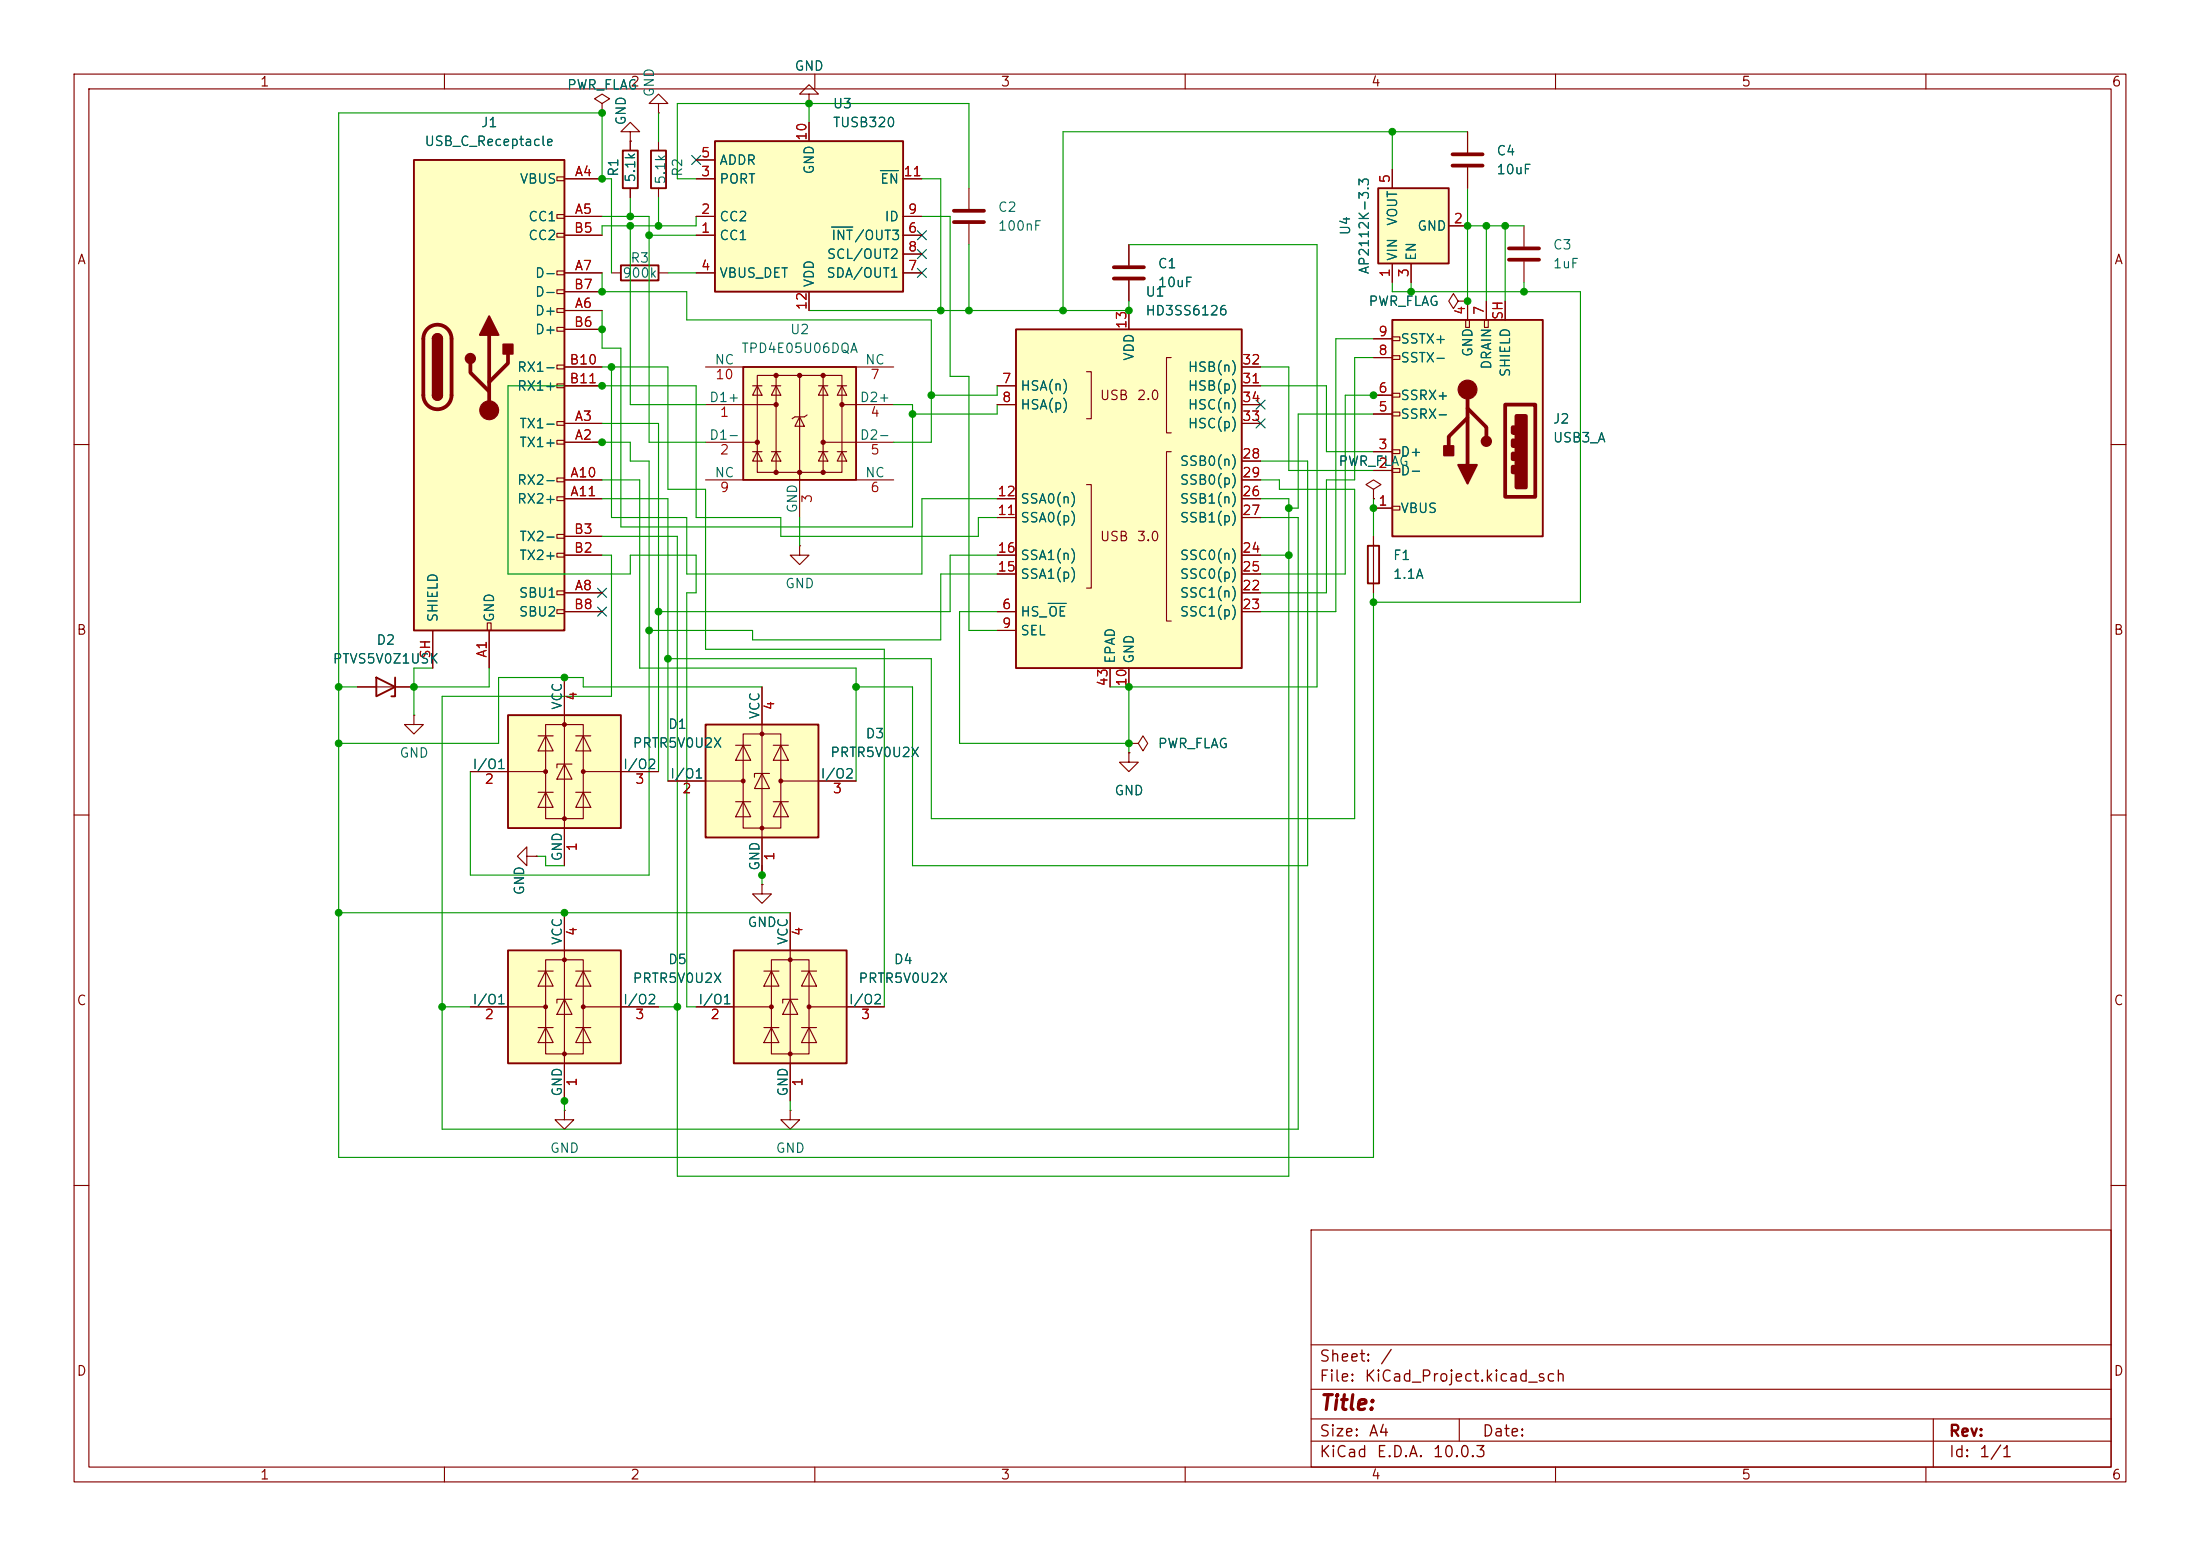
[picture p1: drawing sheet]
<svg xmlns="http://www.w3.org/2000/svg" width="297mm" height="210mm" viewBox="0 0 297 210" stroke-linecap="round" stroke-linejoin="round" font-family="sans-serif">
<g fill="none" stroke="#840000" stroke-width=".15">
<path d="M10 10h277v190h-277zM12 12h273v186h-273zM60 10v2M110 10v2M160 10v2M210 10v2M260 10v2M10 60h2M285 60h2M10 110h2M285 110h2M10 160h2"/>
<path d="M177 166h108v32h-108zM285 160h2M60 198v2M110 198v2M160 198v2M177 194.5h108M177 191.5h108M177 187.5h108M177 181.5h108M197 191.5v3M210 198v2M260 198v2"/>
<path d="M261 191.5v6.5"/>
</g>
<path d="M137.2 44.5h30.4v45.7h-30.4z" fill="#ffffc2"/>
<g fill="none" stroke="#840000" stroke-width=".15">
<path d="M134.6 52.1h2.6M134.6 54.6h2.6M146.7 50.2h.6v6.3h-.6M152.4 41.9v2.6M158.1 48.3h-.6v10.1h.6M167.6 52.1h2.6M167.6 54.6h2.6M167.6 49.5h2.6M167.6 57.2h2.6M134.6 69.9h2.6M134.6 67.3h2.6M134.6 77.5h2.6"/>
<path d="M134.6 74.9h2.6M146.7 65.4h.6v14h-.6M158.1 61h-.6v22.8h.6M167.6 69.9h2.6M167.6 67.3h2.6M167.6 77.5h2.6M167.6 74.9h2.6M167.6 62.2h2.6M167.6 64.8h2.6M134.6 82.6h2.6M134.6 85.1h2.6M149.9 90.2v2.5"/>
<path d="M152.4 90.2v2.5M167.6 82.6h2.6M167.6 80h2.6M152.4 100.3h1.3l.6-1 .6 1-.6 1-.6-1M152.4 100.3h.1"/>
</g>
<path d="M137.2 44.5h30.4v45.7h-30.4z" fill="none" stroke="#840000" stroke-width=".25"/>
<path d="M141.5 81.4h2.4" fill="none" stroke="#006464" stroke-width=".15"/>
<path d="M68.6 128.3h15.2v15.2h-15.2z" fill="#ffffc2"/>
<path d="M68.6 128.3h15.2v15.2h-15.2z" fill="none" stroke="#840000" stroke-width=".25"/>
<g fill="none" stroke="#840000" stroke-width=".15">
<path d="M63.5 135.9h10.2M72.6 131.1h2.1M72.6 138.7h2.1M73.7 129.5h5v12.7h-5zM73.7 131.1l1 2h-2.1zM73.7 138.7l1 2h-2.1zM76.2 134.9l1 2h-2zM76.2 123.2v25.4M77.2 134.9h-2v.5M77.7 131.1h2.1M77.7 138.7h2.1M78.7 131.1l1.1 2h-2.1z"/>
<path d="M78.7 138.7l1.1 2h-2.1zM78.7 135.9h10.2"/>
</g>
<g fill="#840000" stroke="#840000" stroke-width=".15">
<circle cx="73.7" cy="135.9" r=".25"/>
<circle cx="76.2" cy="129.5" r=".25"/>
<circle cx="76.2" cy="142.2" r=".25"/>
<circle cx="78.7" cy="135.9" r=".25"/>
</g>
<path d="M95.2 97.8h15.3v15.2h-15.3z" fill="#ffffc2"/>
<path d="M95.2 97.8h15.3v15.2h-15.3z" fill="none" stroke="#840000" stroke-width=".25"/>
<g fill="none" stroke="#840000" stroke-width=".15">
<path d="M198.1 17.8v2.8M198.1 22.6v2.8M185.4 66l1-.6-1-.6-1 .6 1 .6v1.3M185.4 67.3h.1M100.3 99.1h5.1v12.7h-5.1zM102.9 92.7v25.4M90.2 105.4h10.1M99.3 100.6h2M99.3 108.2h2M100.3 100.6l1 2h-2zM100.3 108.2l1 2h-2zM102.9 104.4l1 2h-2z"/>
<path d="M103.9 104.4h-2v.5M104.4 100.6h2M104.4 108.2h2M105.4 100.6l1 2h-2zM105.4 108.2l1 2h-2zM105.4 105.4h10.2M76.2 149.9v1.2h1.3l-1.3 1.3-1.3-1.3h1.3M76.2 149.9h.1"/>
</g>
<g fill="#840000" stroke="#840000" stroke-width=".15">
<circle cx="100.3" cy="105.4" r=".25"/>
<circle cx="102.9" cy="99.1" r=".25"/>
<circle cx="102.9" cy="111.8" r=".25"/>
<circle cx="105.4" cy="105.4" r=".25"/>
</g>
<path d="M196.1 20.8h4.1M196.1 22.4h4.1" fill="none" stroke="#840000" stroke-width=".51"/>
<path d="M100.3 49.5h15.3v15.3h-15.3z" fill="#ffffc2"/>
<g fill="none" stroke="#840000" stroke-width=".15">
<path d="M85.1 19.1v1.2M88.9 19.1v1.2M82.5 36.8h1.3M85.1 25.4v1.3M88.9 25.4v1.3M88.9 36.8h1.3M130.8 25.4v2.8M130.8 30.2v2.8M205.7 30.5v2.8M205.7 35.3v2.8M95.2 54.6h9.6M95.2 59.7h7"/>
<path d="M95.2 49.5h5.1M101.6 52.1h1.3M102.2 50.7h11.5v13.1h-11.5zM102.2 52.1l.7 1.2h-1.3zM104.1 52.1h1.3M104.8 52.1l.6 1.2h-1.3zM104.8 50.7v13.1M107.9 56.3l.7 1.2h-1.3zM107.9 50.7v19.2M109 56l-.4 .3h-1.3l-.4 .2M110.5 52.1h1.3M111.1 52.1l.7 1.2h-1.3z"/>
<path d="M111.1 50.7v13.1M111.1 59.7h9.5M113 52.1h1.3M113.7 52.1l.6 1.2h-1.3zM113.7 54.6h6.9M115.6 49.5h5M196.8 40.6l-.6-1-.6 1 .6 1.1 .6-1.1h1.3M198.1 40.6h.1M95.2 64.8h5.1M101.6 61h1.3M102.2 61l.7 1.2h-1.3zM104.1 61h1.3"/>
<path d="M104.8 61l.6 1.2h-1.3zM107.9 73.7v1.2h1.3l-1.3 1.3-1.2-1.3h1.2M107.9 73.7h.1M110.5 61h1.3M111.1 61l.7 1.2h-1.3zM113 61h1.3M113.7 61l.6 1.2h-1.3zM115.6 64.8h5M185.4 72.4v7.6M152.4 101.6v1.3h1.3l-1.3 1.2-1.3-1.2h1.3M152.4 101.6h.1"/>
</g>
<path d="M83.8 35.8h5.1v2h-5.1zM84.1 20.3h2v5.1h-2zM87.9 20.3h2v5.1h-2zM100.3 49.5h15.3v15.3h-15.3zM184.7 73.7h1.5v5h-1.5z" fill="none" stroke="#840000" stroke-width=".25"/>
<g fill="#840000" stroke="#840000" stroke-width=".15">
<circle cx="102.2" cy="59.7" r=".28"/>
<circle cx="104.8" cy="50.7" r=".28"/>
<circle cx="104.8" cy="54.6" r=".28"/>
<circle cx="104.8" cy="63.8" r=".28"/>
<circle cx="107.9" cy="50.7" r=".28"/>
<circle cx="107.9" cy="63.8" r=".28"/>
<circle cx="111.1" cy="50.7" r=".28"/>
<circle cx="111.1" cy="59.7" r=".28"/>
<circle cx="111.1" cy="63.8" r=".28"/>
<circle cx="113.7" cy="54.6" r=".28"/>
</g>
<path d="M128.8 28.4h4M128.8 30h4M203.7 33.5h4.1M203.7 35.1h4.1" fill="none" stroke="#840000" stroke-width=".51"/>
<path d="M186.1 25.4h9.5v10.2h-9.5z" fill="#ffffc2"/>
<path d="M186.1 25.4h9.5v10.2h-9.5z" fill="none" stroke="#840000" stroke-width=".25"/>
<path d="M188 22.9v2.5M188 35.6v2.5M190.5 35.6v2.5M195.6 30.5h2.5M106.7 149.9v1.2h1.2l-1.2 1.3-1.3-1.3h1.3M106.7 149.9h.1" fill="none" stroke="#840000" stroke-width=".15"/>
<path d="M99.1 128.3h15.2v15.2h-15.2z" fill="#ffffc2"/>
<path d="M99.1 128.3h15.2v15.2h-15.2z" fill="none" stroke="#840000" stroke-width=".25"/>
<g fill="none" stroke="#840000" stroke-width=".15">
<path d="M152.4 33v2.8M152.4 37.8v2.8M94 135.9h10.1M103.1 131.1h2.1M103.1 138.7h2.1M104.1 129.5h5.1v12.7h-5.1zM104.1 131.1l1.1 2h-2.1zM104.1 138.7l1.1 2h-2.1zM106.7 134.9l1 2h-2zM106.7 123.2v25.4M107.7 134.9h-2v.5M108.2 131.1h2"/>
<path d="M108.2 138.7h2M109.2 131.1l1 2h-2zM109.2 138.7l1 2h-2zM109.2 135.9h10.2"/>
</g>
<g fill="#840000" stroke="#840000" stroke-width=".15">
<circle cx="104.1" cy="135.9" r=".25"/>
<circle cx="106.7" cy="129.5" r=".25"/>
<circle cx="106.7" cy="142.2" r=".25"/>
<circle cx="109.2" cy="135.9" r=".25"/>
</g>
<path d="M150.4 36.1h4M150.4 37.6h4" fill="none" stroke="#840000" stroke-width=".51"/>
<path d="M55.9 21.6h20.3v63.5h-20.3z" fill="#ffffc2"/>
<g fill="none" stroke="#840000" stroke-width=".15">
<path d="M75.2 23.9h1v.5h-1zM75.2 29h1v.5h-1zM75.2 31.5h1v.5h-1zM75.2 36.6h1v.5h-1zM75.2 39.1h1v.5h-1zM76.2 24.1h5.1M76.2 29.2h5.1M76.2 36.8h5.1M76.2 31.8h5.1M76.2 39.4h5.1M75.2 41.7h1v.5h-1zM75.2 44.2h1v.5h-1z"/>
<path d="M75.2 49.3h1v.5h-1zM75.2 51.8h1v.5h-1zM75.2 56.9h1v.5h-1zM75.2 59.4h1v.5h-1zM76.2 59.7h5.1M76.2 57.2h5.1M76.2 41.9h5.1M76.2 44.5h5.1M76.2 49.5h5.1M76.2 52.1h5.1M75.2 64.5h1v.5h-1zM75.2 67.1h1v.5h-1z"/>
<path d="M75.2 72.1h1v.5h-1zM75.2 74.7h1v.5h-1zM75.2 79.8h1v.5h-1zM76.2 64.8h5.1M76.2 67.3h5.1M76.2 74.9h5.1M76.2 72.4h5.1M58.4 85.1v5.1M65.8 84.1h.5v1h-.5zM66 85.1v5.1M75.2 82.3h1v.5h-1zM76.2 80h5.1"/>
<path d="M76.2 82.6h5.1"/>
</g>
<path d="M55.9 21.6h20.3v63.5h-20.3zM58.4 45.7a.64 .64 0 0 1 .7-.6 .64 .64 0 0 1 .6 .6M58.4 53.3a.64 .64 0 0 0 .7 .7 .64 .64 0 0 0 .6-.7" fill="none" stroke="#840000" stroke-width=".25"/>
<path d="M57.7 44.4a1.9 1.9 0 0 1 2.1-.4 1.9 1.9 0 0 1 1.2 1.7v7.6a1.91 1.91 0 0 1-1.9 1.9 1.91 1.91 0 0 1-2-1.9v-7.6a1.9 1.9 0 0 1 .6-1.3zM63.5 49v1.3l2.5 2.5M66 45.2v10.2M68.6 47.8v1.2l-2.6 2.6" fill="none" stroke="#840000" stroke-width=".51"/>
<g fill="#840000" stroke="#840000" stroke-width=".25">
<path d="M58.4 45.7h1.3v7.6h-1.3z"/>
<path d="M58.6 45.3a.64 .64 0 0 1 .7-.2 .64 .64 0 0 1 .4 .6h-1.3z"/>
<path d="M58.4 53.3h1.3a.64 .64 0 0 1-.6 .7 .64 .64 0 0 1-.7-.7z"/>
<path d="M66 42.7l1.3 2.5h-2.5z"/>
<path d="M67.9 46.5h1.3v1.3h-1.3z"/>
<circle cx="63.5" cy="48.4" r=".63"/>
</g>
<circle cx="66" cy="55.4" r="1.27" fill="#840000" stroke="#840000" stroke-width=".15"/>
<path d="M68.6 96.5h15.2v15.3h-15.2z" fill="#ffffc2"/>
<path d="M68.6 96.5h15.2v15.3h-15.2z" fill="none" stroke="#840000" stroke-width=".25"/>
<g fill="none" stroke="#840000" stroke-width=".15">
<path d="M72.6 99.3h2.1M73.7 97.8h5v12.7h-5zM73.7 99.3l1 2h-2.1zM76.2 91.4v25.4M77.7 99.3h2.1M78.7 99.3l1.1 2h-2.1zM63.5 104.1h10.2M72.6 106.9h2.1M73.7 106.9l1 2.1h-2.1zM76.2 103.1l1 2.1h-2zM77.2 103.1h-2v.5M77.7 106.9h2.1"/>
<path d="M78.7 106.9l1.1 2.1h-2.1zM78.7 104.1h10.2M102.9 119.4v1.3h1.2l-1.2 1.2-1.3-1.2h1.3M102.9 119.4h.1"/>
</g>
<g fill="#840000" stroke="#840000" stroke-width=".15">
<circle cx="73.7" cy="104.1" r=".25"/>
<circle cx="76.2" cy="97.8" r=".25"/>
<circle cx="76.2" cy="110.5" r=".25"/>
<circle cx="78.7" cy="104.1" r=".25"/>
</g>
<path d="M188 43.2h20.3v29.2h-20.3z" fill="#ffffc2"/>
<path d="M198.1 56.4l-2.5 2.5v1.3M198.1 55.1l2.6 2.6v1.2M198.1 52.6v10.1M203.2 54.6h4.1v12.5h-4.1zM204.2 59.4h.3v.8h-.3zM204.2 57.7h.3v.7h-.3zM204.2 63h.3v.8h-.3zM204.2 61.2h.3v.8h-.3z" fill="none" stroke="#840000" stroke-width=".51"/>
<path d="M204.7 56.1h1.3v9.7h-1.3z" fill="#840000" stroke="#840000" stroke-width=".51"/>
<g fill="none" stroke="#840000" stroke-width=".15">
<path d="M81.3 14l1-.7-1-.6-1 .6 1 .7v1.2M81.3 15.2h.1M85.1 17.8h1.3l-1.3-1.3-1.3 1.3h1.3v1.3M85.1 19.1h.1M88.9 14h1.3l-1.3-1.3-1.3 1.3h1.3v1.2M88.9 15.2h.1M109.2 12.7h1.3l-1.3-1.3-1.3 1.3h1.3v1.3M109.2 14h.1M185.4 55.9h2.6M185.4 53.3h2.6M185.4 48.3h2.6M185.4 45.7h2.6"/>
<path d="M188 55.6h1v.5h-1zM188 53.1h1v.5h-1zM188 48h1v.5h-1zM188 45.5h1v.5h-1zM197.9 43.2h.5v1h-.5zM198.1 40.6v2.6M200.4 43.2h.5v1h-.5zM200.7 40.6v2.6M203.2 40.6v2.6M185.4 68.6h2.6M185.4 63.5h2.6M185.4 61h2.6"/>
<path d="M188 68.3h1v.5h-1zM188 63.2h1v.6h-1zM188 60.7h1v.5h-1z"/>
</g>
<path d="M188 43.2h20.3v29.2h-20.3z" fill="none" stroke="#840000" stroke-width=".25"/>
<g fill="#840000" stroke="#840000" stroke-width=".25">
<path d="M196.8 62.7h2.6l-1.3 2.6z"/>
<path d="M194.9 60.2h1.3v1.3h-1.3z"/>
<circle cx="200.7" cy="59.6" r=".63"/>
</g>
<circle cx="198.1" cy="52.6" r="1.27" fill="#840000" stroke="#840000" stroke-width=".15"/>
<path d="M96.5 19.1h25.4v20.3h-25.4z" fill="#ffffc2"/>
<path d="M96.5 19.1h25.4v20.3h-25.4zM50.8 91.4l2.5 1.3-2.5 1.3zM53.3 91.4v2.6h-.5" fill="none" stroke="#840000" stroke-width=".25"/>
<g fill="none" stroke="#840000" stroke-width=".15">
<path d="M81.3 15.2h.1M85.1 19.1h.1M85.1 19.1v1.2M109.2 14h.1M109.2 16.5v2.6M198.1 17.8v2.8M76.2 31.8h5.1M76.2 29.2h5.1M76.2 24.1h5.1M76.2 36.8h5.1M76.2 39.4h5.1M85.1 25.4v1.3"/>
<path d="M94 31.8h2.5M94 29.2h2.5M94 24.1h2.5M94 36.8h2.5M94 21.6h2.5M109.2 39.4v2.5M121.9 31.8h2.6M121.9 29.2h2.6M121.9 24.1h2.6M121.9 36.8h2.6M121.9 34.3h2.6M152.4 33v2.8"/>
<path d="M152.4 37.8v2.8M188 22.9v2.5M188 35.6v2.5M190.5 35.6v2.5M195.6 30.5h2.5M198.1 22.6v2.8M76.2 52.1h5.1M76.2 49.5h5.1M76.2 57.2h5.1M76.2 59.7h5.1M76.2 41.9h5.1M76.2 44.5h5.1"/>
<path d="M134.6 52.1h2.6M134.6 54.6h2.6M152.4 41.9v2.6M167.6 52.1h2.6M167.6 54.6h2.6M167.6 49.5h2.6M167.6 57.2h2.6M185.4 55.9h2.6M185.4 53.3h2.6M185.4 48.3h2.6M185.4 45.7h2.6M198.1 40.6h.1"/>
<path d="M198.1 40.6v2.6M200.7 40.6v2.6M203.2 40.6v2.6M76.2 67.3h5.1M76.2 74.9h5.1M76.2 64.8h5.1M76.2 72.4h5.1M134.6 69.9h2.6M134.6 67.3h2.6M134.6 77.5h2.6M134.6 74.9h2.6M167.6 69.9h2.6"/>
<path d="M167.6 67.3h2.6M167.6 77.5h2.6M167.6 74.9h2.6M167.6 62.2h2.6M167.6 64.8h2.6M185.4 67.3h.1M185.4 72.4v1.3M185.4 78.7v1.3M185.4 68.6h2.6M185.4 63.5h2.6M185.4 61h2.6M48.3 92.7h7.6"/>
<path d="M55.9 96.5v1.3h1.2l-1.2 1.3-1.3-1.3h1.3M55.9 96.5h.1M58.4 85.1v5.1M66 85.1v5.1M76.2 82.6h5.1M76.2 80h5.1M76.2 91.4v5.1M102.9 92.7v5.1M134.6 82.6h2.6M134.6 85.1h2.6M149.9 90.2v2.5M152.4 90.2v2.5"/>
<path d="M167.6 82.6h2.6M167.6 80h2.6M63.5 104.1h5.1M71.1 115.6v-1.3l-1.3 1.3 1.3 1.2v-1.2h1.3M72.4 115.6h.1M76.2 111.8v5M83.8 104.1h5.1M90.2 105.4h5M102.9 119.4h.1M102.9 113v5.1M110.5 105.4h5.1M152.4 100.3h.1"/>
<path d="M152.4 101.6h.1M63.5 135.9h5.1M76.2 123.2v5.1M83.8 135.9h5.1M94 135.9h5.1M106.7 123.2v5.1M114.3 135.9h5.1M76.2 143.5v5.1M106.7 143.5v5.1"/>
</g>
<path d="M112.3 30.6h2.8M118.9 23h2.4M141.5 81.4h2.4" fill="none" stroke="#006464" stroke-width=".15"/>
<g fill="none" stroke="#009600" stroke-width=".15">
<path d="M88.9 15.2v3.9M109.2 14v2.5M188 17.8v5.1M198.1 17.8h-54.6v24.1M81.3 36.8v2.6h11.4v3.8h33v16.5h-5.1M81.3 29.2h6.3v30.5h7.6M82.5 36.8v-12.7h-1.2v-8.9h-35.6v141h139.7v-76.2M85.1 30.5v24.1h10.1M85.1 26.7v2.5M87.6 31.8h6.4M88.9 26.7v3.8M90.2 36.8h3.8"/>
<path d="M94 29.2v1.3h-12.7v1.3M94 24.1h-2.6v-10.1h39.4v11.4M124.5 29.2h3.8v21.6h2.5v34.3h3.8M124.5 24.1h2.5v17.8M130.8 33v8.9M152.4 33h25.4v59.7h-27.9M188 38.1v1.3h25.4v41.9h-28M190.5 38.1v1.3M198.1 25.4v15.2M198.1 30.5h7.6M200.7 30.5v10.1M203.2 30.5v10.1"/>
<path d="M205.7 38.1v1.3M80 59.7h5.1v2.5h2.5v55.9h-24.1v-14M81.3 49.5h8.9v16.5h5v21.6h24.2v48.3M81.3 41.9v5.1h2.5v24.1h39.4v-16.5h-2.6M81.3 57.2h7.6v46.9M82.5 49.5v20.4h10.2v7.6h31.8v-10.2h10.1M134.6 52.1v1.2h-8.9M134.6 54.6v1.3h-11.4M152.4 40.6v1.3h-43.2M170.2 52.1h8.9v8.9h6.3M170.2 49.5h3.8v14h11.4M185.4 48.3h-2.5v16.5h-3.8v15.2h-8.9"/>
<path d="M185.4 45.7h-5.1v36.9h-10.1M185.4 55.9h-10.1v12.7h-1.3M186.7 53.3h-5.1v24.2h-11.4M81.3 67.3h8.9v38.1M81.3 64.8h5.1v25.4h29.2v15.2M107.9 69.9v3.8M134.6 74.9h-6.3v7.7h-39.4M134.6 69.9h-2.5v2.5h-26.7v-2.5h-11.4v-17.8h-25.4v25.4h16.5v-2.6h8.9v5.1h-1.3v55.9h1.3M134.6 77.5h-7.6v8.9h-25.4v-1.3h-14M170.2 67.3h3.8v91.5h-82.6v-86.4h-10.1M170.2 64.8h2.5v1.2h10.2v44.5h-57.2v-21.6h-35.5M170.2 62.2h6.3v54.6h-53.3v-24.1h-7.6"/>
<path d="M170.2 69.9h5.1v82.5h-115.6v-58.4h22.8v-19.1h-1.2M170.2 74.9h3.8M185.4 67.3v5.1M45.7 92.7h2.6M58.4 90.2h-2.5v6.3M66 90.2v2.5h-10.1M76.2 91.4v1.3M102.9 92.7h-24.2v-1.3h-11.4v8.9h-21.6M134.6 82.6h-5.1v17.7h22.9M152.4 92.7v8.9M72.4 115.6h1.3v1.2h2.5M102.9 116.8v2.6"/>
<path d="M45.7 123.2h61M59.7 135.9h3.8M88.9 135.9h2.5M76.2 147.3v2.6M106.7 148.6v1.3"/>
</g>
<g fill="none" stroke="#000084" stroke-width=".15">
<path d="M93.4 21l1.2 1.2M94.6 21l-1.2 1.2M123.9 36.2l1.2 1.2M123.9 33.7l1.2 1.2M123.9 31.1l1.2 1.3M125.1 36.2l-1.2 1.2M125.1 33.7l-1.2 1.2M125.1 31.1l-1.2 1.3M169.6 54l1.2 1.2M169.6 56.5l1.2 1.3M170.8 54l-1.2 1.2M170.8 56.5l-1.2 1.3"/>
<path d="M80.7 79.4l1.2 1.2M81.9 79.4l-1.2 1.2M80.7 81.9l1.2 1.3M81.9 81.9l-1.2 1.3"/>
</g>
<g fill="#009600" stroke="#009600" stroke-width=".14">
<circle cx="185.4" cy="68.6" r=".46"/>
<circle cx="185.4" cy="81.3" r=".46"/>
<circle cx="152.4" cy="41.9" r=".46"/>
<circle cx="188" cy="17.8" r=".46"/>
<circle cx="198.1" cy="30.5" r=".46"/>
<circle cx="200.7" cy="30.5" r=".46"/>
<circle cx="203.2" cy="30.5" r=".46"/>
<circle cx="205.7" cy="39.4" r=".46"/>
<circle cx="185.4" cy="53.3" r=".46"/>
<circle cx="190.5" cy="39.4" r=".46"/>
<circle cx="198.1" cy="40.6" r=".46"/>
<circle cx="123.2" cy="55.9" r=".46"/>
<circle cx="82.5" cy="49.5" r=".46"/>
<circle cx="152.4" cy="100.3" r=".46"/>
<circle cx="115.6" cy="92.7" r=".46"/>
<circle cx="174" cy="68.6" r=".46"/>
<circle cx="174" cy="74.9" r=".46"/>
<circle cx="85.1" cy="29.2" r=".46"/>
<circle cx="87.6" cy="31.8" r=".46"/>
<circle cx="88.9" cy="30.5" r=".46"/>
<circle cx="85.1" cy="30.5" r=".46"/>
<circle cx="127" cy="41.9" r=".46"/>
<circle cx="143.5" cy="41.9" r=".46"/>
<circle cx="130.8" cy="41.9" r=".46"/>
<circle cx="125.7" cy="53.3" r=".46"/>
<circle cx="152.4" cy="92.7" r=".46"/>
<circle cx="102.9" cy="118.1" r=".46"/>
<circle cx="91.4" cy="135.9" r=".46"/>
<circle cx="76.2" cy="91.4" r=".46"/>
<circle cx="87.6" cy="85.1" r=".46"/>
<circle cx="81.3" cy="59.7" r=".46"/>
<circle cx="81.3" cy="52.1" r=".46"/>
<circle cx="81.3" cy="44.5" r=".46"/>
<circle cx="81.3" cy="39.4" r=".46"/>
<circle cx="81.3" cy="24.1" r=".46"/>
<circle cx="81.3" cy="15.2" r=".46"/>
<circle cx="109.2" cy="14" r=".46"/>
<circle cx="76.2" cy="148.6" r=".46"/>
<circle cx="59.7" cy="135.9" r=".46"/>
<circle cx="45.7" cy="100.3" r=".46"/>
<circle cx="45.7" cy="92.7" r=".46"/>
<circle cx="55.9" cy="92.7" r=".46"/>
<circle cx="88.9" cy="82.6" r=".46"/>
<circle cx="90.2" cy="88.9" r=".46"/>
<circle cx="45.7" cy="123.2" r=".46"/>
<circle cx="76.2" cy="123.2" r=".46"/>
</g>
<text font-size="2" fill="#840000" x="178" y="190.8">Title:</text>
<g font-size="1.5" fill="#840000">
<text x="178" y="184.2">Sheet:</text>
<text x="186.2" y="184.2">/</text>
<text x="178" y="186.9">File:</text>
<text x="184.1" y="186.9">KiCad_Project.kicad_sch</text>
<text x="178" y="197.1">KiCad</text>
<text x="178" y="194.3">Size:</text>
<text x="184.7" y="194.3">A4</text>
<text x="185.7" y="197.1">E.D.A.</text>
<text x="193.3" y="197.1">10.0.3</text>
<text x="200" y="194.3">Date:</text>
<text x="263" y="194.3">Rev:</text>
<text x="263" y="197.1">Id:</text>
<text x="267.1" y="197.1">1/1</text>
</g>
<g font-size="1.3" fill="#840000">
<text x="35" y="12">1</text>
<text x="85" y="12">2</text>
<text x="135" y="12">3</text>
<text x="185" y="12">4</text>
<text x="235" y="12">5</text>
<text x="285" y="12">6</text>
<text x="10.3" y="36">A</text>
<text x="285.3" y="36">A</text>
<text x="148.4" y="54.3">USB</text>
<text x="153.4" y="54.3">2.0</text>
<text x="148.4" y="73.4">USB</text>
<text x="153.4" y="73.4">3.0</text>
<text x="10.3" y="86">B</text>
<text x="285.3" y="86">B</text>
<text x="10.3" y="136">C</text>
<text x="285.3" y="136">C</text>
<text x="10.3" y="186">D</text>
<text x="285.3" y="186">D</text>
<text x="35" y="200">1</text>
<text x="85" y="200">2</text>
<text x="135" y="200">3</text>
<text x="185" y="200">4</text>
<text x="235" y="200">5</text>
<text x="285" y="200">6</text>
</g>
<g font-size="1.3" fill="#006464">
<text x="107.2" y="9.9">GND</text>
<text x="64.8" y="17.5">J1</text>
<text x="76.5" y="12.4">PWR_FLAG</text>
<text x="84.8" y="17" transform="rotate(-90 84.8 17)">GND</text>
<text x="88.6" y="13.2" transform="rotate(-90 88.6 13.2)">GND</text>
<text x="112.3" y="17.5">TUSB320</text>
<text x="112.3" y="14.9">U3</text>
<text x="57.2" y="20">USB_C_Receptacle</text>
<text x="83.8" y="23.9" transform="rotate(-90 83.8 23.9)">R1</text>
<text x="92.4" y="23.9" transform="rotate(-90 92.4 23.9)">R2</text>
<text x="97" y="22.6">ADDR</text>
<text x="110.2" y="23.6" transform="rotate(-90 110.2 23.6)">GND</text>
<text x="201.9" y="21.3">C4</text>
<text x="201.9" y="23.8">10uF</text>
<text x="70.1" y="25.1">VBUS</text>
<text x="86.1" y="24.7" transform="rotate(-90 86.1 24.7)">5.1k</text>
<text x="90.1" y="25" transform="rotate(-90 90.1 25)">5.1k</text>
<text x="97" y="25.1">PORT</text>
<text x="118.7" y="25.1">EN</text>
<text x="134.6" y="28.9">C2</text>
<text x="71.2" y="30.2">CC1</text>
<text x="71.2" y="32.7">CC2</text>
<text x="85" y="35.8">R3</text>
<text x="97" y="32.7">CC1</text>
<text x="97" y="30.2">CC2</text>
<text x="111.5" y="35.3">SCL/OUT2</text>
<text x="112.1" y="32.7">INT/OUT3</text>
<text x="119.3" y="30.2">ID</text>
<text x="134.6" y="31.5">100nF</text>
<text x="182.6" y="31.9" transform="rotate(-90 182.6 31.9)">U4</text>
<text x="188.9" y="35.3" transform="rotate(-90 188.9 35.3)">VIN</text>
<text x="188.9" y="30.6" transform="rotate(-90 188.9 30.6)">VOUT</text>
<text x="191.3" y="31.5">GND</text>
<text x="191.5" y="35.3" transform="rotate(-90 191.5 35.3)">EN</text>
<text x="209.6" y="34">C3</text>
<text x="72.1" y="37.8">D-</text>
<text x="72.1" y="40.3">D-</text>
<text x="83.9" y="37.8">900k</text>
<text x="97" y="37.8">VBUS_DET</text>
<text x="110.2" y="38.9" transform="rotate(-90 110.2 38.9)">VDD</text>
<text x="111.5" y="37.8">SDA/OUT1</text>
<text x="154.6" y="40.3">U1</text>
<text x="156.2" y="36.5">C1</text>
<text x="156.2" y="39.1">10uF</text>
<text x="184.7" y="41.6">PWR_FLAG</text>
<text x="185.1" y="37.1" transform="rotate(-90 185.1 37.1)">AP2112K-3.3</text>
<text x="209.6" y="36.5">1uF</text>
<text x="72.1" y="42.9">D+</text>
<text x="72.1" y="45.4">D+</text>
<text x="100" y="48">TPD4E05U06DQA</text>
<text x="106.6" y="45.4">U2</text>
<text x="154.6" y="42.9">HD3SS6126</text>
<text x="189" y="46.7">SSTX+</text>
<text x="69.7" y="50.5">RX1-</text>
<text x="69.7" y="53">RX1+</text>
<text x="96.4" y="49.5">NC</text>
<text x="116.7" y="49.5">NC</text>
<text x="137.7" y="53">HSA(n)</text>
<text x="153.4" y="48.8" transform="rotate(-90 153.4 48.8)">VDD</text>
<text x="160.3" y="53">HSB(p)</text>
<text x="160.3" y="50.5">HSB(n)</text>
<text x="189" y="49.2">SSTX-</text>
<text x="199.1" y="48.3" transform="rotate(-90 199.1 48.3)">GND</text>
<text x="201.6" y="50" transform="rotate(-90 201.6 50)">DRAIN</text>
<text x="204.2" y="51" transform="rotate(-90 204.2 51)">SHIELD</text>
<text x="70" y="58.1">TX1-</text>
<text x="95.7" y="54.6">D1+</text>
<text x="95.7" y="59.7">D1-</text>
<text x="116" y="54.6">D2+</text>
<text x="116" y="59.7">D2-</text>
<text x="137.7" y="55.6">HSA(p)</text>
<text x="160.3" y="58.1">HSC(p)</text>
<text x="160.3" y="55.6">HSC(n)</text>
<text x="189" y="56.9">SSRX-</text>
<text x="189" y="54.3">SSRX+</text>
<text x="209.6" y="57.5">J2</text>
<text x="69.7" y="65.7">RX2-</text>
<text x="70" y="60.7">TX1+</text>
<text x="96.4" y="64.7">NC</text>
<text x="116.7" y="64.7">NC</text>
<text x="159.2" y="63.2">SSB0(n)</text>
<text x="159.2" y="65.7">SSB0(p)</text>
<text x="180.6" y="63.2">PWR_FLAG</text>
<text x="189" y="64.5">D-</text>
<text x="189" y="61.9">D+</text>
<text x="209.6" y="60">USB3_A</text>
<text x="69.7" y="68.3">RX2+</text>
<text x="107.9" y="69.3" transform="rotate(-90 107.9 69.3)">GND</text>
<text x="137.7" y="70.8">SSA0(p)</text>
<text x="137.7" y="68.3">SSA0(n)</text>
<text x="159.2" y="68.3">SSB1(n)</text>
<text x="159.2" y="70.8">SSB1(p)</text>
<text x="189" y="69.6">VBUS</text>
<text x="70" y="75.9">TX2+</text>
<text x="70" y="73.4">TX2-</text>
<text x="137.7" y="75.9">SSA1(n)</text>
<text x="159.2" y="75.9">SSC0(n)</text>
<text x="188" y="75.9">F1</text>
<text x="70" y="81">SBU1</text>
<text x="70" y="83.5">SBU2</text>
<text x="105.9" y="79.7">GND</text>
<text x="137.7" y="83.5">HS_OE</text>
<text x="137.7" y="78.4">SSA1(p)</text>
<text x="159.2" y="81">SSC1(n)</text>
<text x="159.2" y="83.5">SSC1(p)</text>
<text x="159.2" y="78.4">SSC0(p)</text>
<text x="188" y="78.4">1.1A</text>
<text x="44.8" y="89.9">PTVS5V0Z1USK</text>
<text x="50.7" y="87.3">D2</text>
<text x="59.4" y="84.1" transform="rotate(-90 59.4 84.1)">SHIELD</text>
<text x="67" y="84.1" transform="rotate(-90 67 84.1)">GND</text>
<text x="137.7" y="86.1">SEL</text>
<text x="150.8" y="89.7" transform="rotate(-90 150.8 89.7)">EPAD</text>
<text x="153.4" y="89.7" transform="rotate(-90 153.4 89.7)">GND</text>
<text x="76.2" y="95.9" transform="rotate(-90 76.2 95.9)">VCC</text>
<text x="85.3" y="101.2">PRTR5V0U2X</text>
<text x="90.1" y="98.7">D1</text>
<text x="102.8" y="97.2" transform="rotate(-90 102.8 97.2)">VCC</text>
<text x="116.8" y="100">D3</text>
<text x="156.2" y="101.3">PWR_FLAG</text>
<text x="53.8" y="102.6">GND</text>
<text x="63.7" y="104.1">I/O1</text>
<text x="84" y="104.1">I/O2</text>
<text x="90.4" y="105.4">I/O1</text>
<text x="110.7" y="105.4">I/O2</text>
<text x="112" y="102.5">PRTR5V0U2X</text>
<text x="150.4" y="107.7">GND</text>
<text x="76.2" y="116.3" transform="rotate(-90 76.2 116.3)">GND</text>
<text x="102.8" y="117.6" transform="rotate(-90 102.8 117.6)">GND</text>
<text x="71.1" y="120.9" transform="rotate(-90 71.1 120.9)">GND</text>
<text x="100.8" y="125.4">GND</text>
<text x="76.2" y="127.6" transform="rotate(-90 76.2 127.6)">VCC</text>
<text x="90.1" y="130.4">D5</text>
<text x="106.7" y="127.6" transform="rotate(-90 106.7 127.6)">VCC</text>
<text x="120.6" y="130.4">D4</text>
<text x="63.7" y="135.9">I/O1</text>
<text x="84" y="135.9">I/O2</text>
<text x="85.3" y="133">PRTR5V0U2X</text>
<text x="94.2" y="135.9">I/O1</text>
<text x="114.5" y="135.9">I/O2</text>
<text x="115.8" y="133">PRTR5V0U2X</text>
<text x="76.2" y="148.1" transform="rotate(-90 76.2 148.1)">GND</text>
<text x="106.7" y="148.1" transform="rotate(-90 106.7 148.1)">GND</text>
<text x="74.2" y="155.9">GND</text>
<text x="104.6" y="155.9">GND</text>
</g>
<g font-size="1.3" fill="#a90000">
<text x="94.5" y="21.6">5</text>
<text x="109.2" y="19.1" transform="rotate(-90 109.2 19.1)">10</text>
<text x="77.5" y="24.1">A4</text>
<text x="77.5" y="29.2">A5</text>
<text x="94.5" y="29.2">2</text>
<text x="94.5" y="24.1">3</text>
<text x="121.9" y="24.1">11</text>
<text x="122.5" y="29.2">9</text>
<text x="187.9" y="24.8" transform="rotate(-90 187.9 24.8)">5</text>
<text x="77.4" y="31.7">B5</text>
<text x="94.5" y="31.7">1</text>
<text x="122.5" y="31.7">6</text>
<text x="122.5" y="34.3">8</text>
<text x="196.1" y="30.5">2</text>
<text x="77.4" y="39.3">B7</text>
<text x="77.5" y="41.9">A6</text>
<text x="77.5" y="36.8">A7</text>
<text x="94.5" y="36.8">4</text>
<text x="109.2" y="42" transform="rotate(-90 109.2 42)">12</text>
<text x="122.5" y="36.8">7</text>
<text x="187.9" y="37.5" transform="rotate(-90 187.9 37.5)">1</text>
<text x="190.5" y="37.5" transform="rotate(-90 190.5 37.5)">3</text>
<text x="77.4" y="44.4">B6</text>
<text x="152.4" y="44.5" transform="rotate(-90 152.4 44.5)">13</text>
<text x="186" y="45.7">9</text>
<text x="198.1" y="42.6" transform="rotate(-90 198.1 42.6)">4</text>
<text x="200.6" y="42.6" transform="rotate(-90 200.6 42.6)">7</text>
<text x="203.2" y="43.3" transform="rotate(-90 203.2 43.3)">SH</text>
<text x="76.8" y="49.5">B10</text>
<text x="76.8" y="52">B11</text>
<text x="96.5" y="51.5">10</text>
<text x="117.4" y="51.5">7</text>
<text x="135.2" y="52">7</text>
<text x="167.6" y="52">31</text>
<text x="167.6" y="49.5">32</text>
<text x="186" y="53.3">6</text>
<text x="186" y="48.2">8</text>
<text x="77.5" y="59.7">A2</text>
<text x="77.5" y="57.1">A3</text>
<text x="97.1" y="56.6">1</text>
<text x="117.4" y="56.6">4</text>
<text x="135.2" y="54.6">8</text>
<text x="167.6" y="57.1">33</text>
<text x="167.6" y="54.6">34</text>
<text x="186" y="55.9">5</text>
<text x="76.9" y="64.7">A10</text>
<text x="97.1" y="61.7">2</text>
<text x="117.4" y="61.7">5</text>
<text x="167.6" y="62.2">28</text>
<text x="167.6" y="64.7">29</text>
<text x="186" y="63.5">2</text>
<text x="186" y="60.9">3</text>
<text x="76.9" y="67.3">A11</text>
<text x="97.1" y="66.7">9</text>
<text x="109.9" y="68" transform="rotate(-90 109.9 68)">3</text>
<text x="117.4" y="66.7">6</text>
<text x="134.6" y="69.8">11</text>
<text x="134.6" y="67.3">12</text>
<text x="167.6" y="67.3">26</text>
<text x="167.6" y="69.8">27</text>
<text x="186" y="68.6">1</text>
<text x="77.4" y="74.9">B2</text>
<text x="77.4" y="72.4">B3</text>
<text x="134.6" y="77.4">15</text>
<text x="134.6" y="74.9">16</text>
<text x="167.6" y="74.9">24</text>
<text x="167.6" y="77.4">25</text>
<text x="77.4" y="82.5">B8</text>
<text x="77.5" y="80">A8</text>
<text x="135.2" y="82.5">6</text>
<text x="167.6" y="80">22</text>
<text x="167.6" y="82.5">23</text>
<text x="58.4" y="89" transform="rotate(-90 58.4 89)">SH</text>
<text x="66" y="88.9" transform="rotate(-90 66 88.9)">A1</text>
<text x="135.2" y="85.1">9</text>
<text x="78.2" y="94.7" transform="rotate(-90 78.2 94.7)">4</text>
<text x="104.8" y="96" transform="rotate(-90 104.8 96)">4</text>
<text x="149.8" y="92.8" transform="rotate(-90 149.8 92.8)">43</text>
<text x="152.4" y="92.8" transform="rotate(-90 152.4 92.8)">10</text>
<text x="65.3" y="106.1">2</text>
<text x="85.7" y="106.1">3</text>
<text x="92" y="107.4">2</text>
<text x="112.3" y="107.4">3</text>
<text x="78.2" y="115" transform="rotate(-90 78.2 115)">1</text>
<text x="104.8" y="116.3" transform="rotate(-90 104.8 116.3)">1</text>
<text x="78.2" y="126.4" transform="rotate(-90 78.2 126.4)">4</text>
<text x="108.6" y="126.4" transform="rotate(-90 108.6 126.4)">4</text>
<text x="65.3" y="137.9">2</text>
<text x="85.7" y="137.9">3</text>
<text x="95.8" y="137.9">2</text>
<text x="116.1" y="137.9">3</text>
<text x="78.2" y="146.8" transform="rotate(-90 78.2 146.8)">1</text>
<text x="108.6" y="146.8" transform="rotate(-90 108.6 146.8)">1</text>
</g>
</svg>
